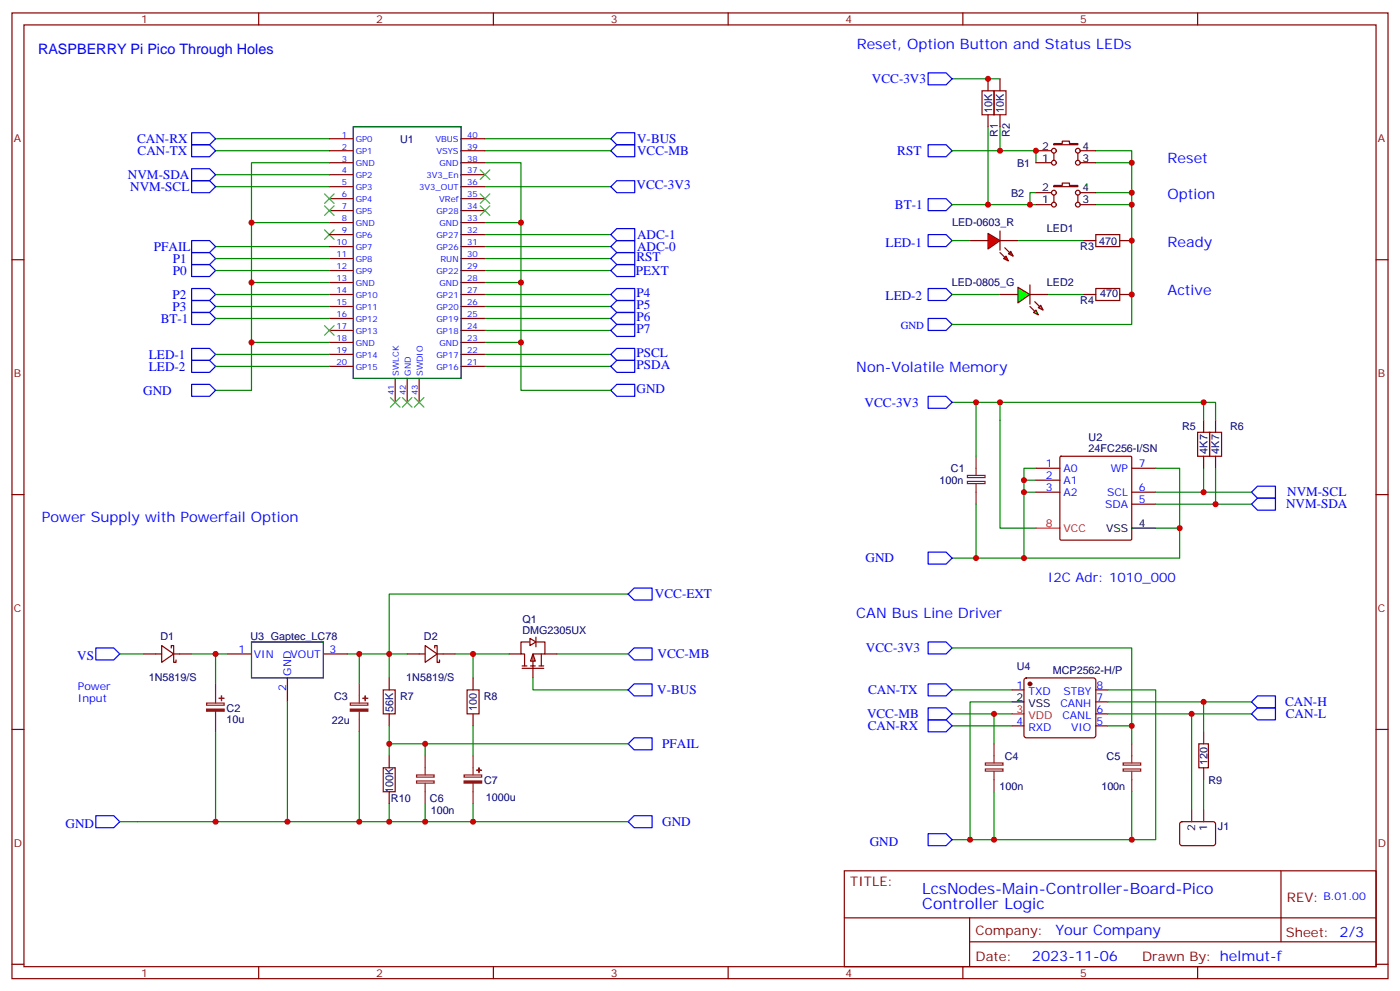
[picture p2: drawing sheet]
<svg xmlns="http://www.w3.org/2000/svg" width="412mm" height="292mm" viewBox="0 0 412 292" stroke-linecap="round" stroke-linejoin="round" font-family="sans-serif">
<path d="M63.5 44.4h33.5M63.5 40.9h33.5M142.9 44.4h37M63.5 72.6h33.5M157 199.6v3.5h28.2M164 192.5h21.2" fill="none" stroke="#008700" stroke-width=".35"/>
<path d="M56.4 39.1h5.3l1.8 1.8-1.8 1.7h-5.3zM56.4 42.6h5.3l1.8 1.8-1.8 1.7h-5.3zM179.9 44.4l1.8-1.8h5.3v3.5h-5.3zM56.4 70.8h5.3l1.8 1.8-1.8 1.8h-5.3zM186.8 190.8h5.3v3.5h-5.3l-1.8-1.8zM185 203.1l1.8-1.7h5.3v3.5h-5.3z" fill="none" stroke="#00f" stroke-width=".35"/>
<path d="M157.9 187.6v2.8" fill="none" stroke="#870000" stroke-width=".35"/>
<path d="M156.1 188l1.8 1-1.8 1.1z" fill="#fff" stroke="#870000" stroke-width=".35"/>
<g fill="none" stroke="#870000" stroke-width=".35">
<path d="M291 23.2v3.5M291 33.8v3.5M294.6 23.2v3.5M294.6 33.8v3.5M319.3 70.8h3.5M329.8 70.8h3.6M319.3 86.7h3.5M329.8 86.7h3.6M42.3 192.5h5.3M47.6 190.1l3.6 2.4-3.6 2.5zM50.4 190.8v-.7h.8v4.9h.7v-.7M51.2 192.5h5.2"/>
<path d="M67 192.5h7.1M84.7 199.6v7.1M95.2 192.5h7.1M114.7 199.6v3.5M119.9 192.5h5.3M125.2 190.1l3.6 2.4-3.6 2.5zM128.1 190.8v-.7h.7v4.9h.7v-.7M128.8 192.5h5.3M139.3 199.6v3.5M149.9 192.5h3.6M153.8 196.1h1.4M153.8 196.8h6.4"/>
<path d="M155.9 189h-2.4v3.5h1v3.6M156.3 196.1h1.4M157 192.5l.7 2.2h-1.4zM158 189h2.5v3.5h-3.5v7.1M158.7 196.1h1.5M159.5 192.5v3.6M160.5 192.5h3.5M114.7 210.2v3.5M139.3 210.2v3.5M114.7 222.5v3.6M114.7 233.1v3.5"/>
</g>
<path d="M273.4 21.4h5.3l1.8 1.8-1.8 1.8h-5.3zM273.4 42.6h5.3l1.8 1.8-1.8 1.7h-5.3zM273.4 58.5h5.3l1.8 1.8-1.8 1.7h-5.3zM273.4 69.1h5.3l1.8 1.7-1.8 1.8h-5.3zM273.4 93.8h5.3l1.8 1.7-1.8 1.8h-5.3zM273.4 84.9h5.3l1.8 1.8-1.8 1.8h-5.3zM186.8 173.1h5.3v3.6h-5.3l-1.8-1.8zM28.2 190.8h5.3l1.8 1.7-1.8 1.8h-5.3zM186.8 217.2h5.3v3.6h-5.3l-1.8-1.8zM28.2 240.2h5.3l1.8 1.7-1.8 1.8h-5.3zM186.8 240.2h5.3v3.5h-5.3l-1.8-1.8z" fill="none" stroke="#00f" stroke-width=".35"/>
<g fill="none" stroke="#008700" stroke-width=".35">
<path d="M280.5 23.2h14.1M291 37.3v23M294.6 37.3v7.1M280.5 44.4h24.7v3.5M305.2 56.7h-1.8v3.6h-22.9M322.8 56.7h10.6M322.8 47.9h10.6v47.6h-52.9M299.9 70.8h19.4M303.4 60.3h1.8M322.8 60.3h10.6M280.5 86.7h14.1M308.7 86.7h10.6"/>
<path d="M185.2 174.9h-70.5v17.6M35.3 192.5h7M56.4 192.5h10.6M63.5 192.5v8.9M102.3 192.5h3.5M114.7 192.5h-8.9v8.9M114.7 192.5h5.2M114.7 192.5v7.1M134.1 192.5h15.8M139.3 192.5v7.1M63.5 215.5v26.4M84.7 206.7v35.2"/>
<path d="M105.8 215.5v26.4M114.7 213.7v8.8M114.7 219h70.5M125.2 219v3.5M139.3 213.7v8.8M114.7 236.6v5.3M125.2 236.6v5.3M139.3 236.6v5.3M35.3 241.9h149.9"/>
</g>
<path d="M74.1 189h21.1v10.6h-21.1z" fill="none" stroke="#000" stroke-width=".35"/>
<path d="M289.3 26.7h3.5v7.1h-3.5zM292.8 26.7h3.5v7.1h-3.5zM322.8 69.1h7v3.5h-7zM322.8 84.9h7v3.6h-7zM112.9 203.1h3.5v7.1h-3.5zM137.6 203.1h3.5v7.1h-3.5zM112.9 226.1h3.5v7h-3.5z" fill="none" stroke="#a10000" stroke-width=".35"/>
<path d="M60.9 207h5.1v.6h-5.1zM63.5 201.4v5.6M63.5 209.5v6M103.2 207h5.2v.6h-5.2zM105.8 201.4v5.6M105.8 209.5v6M122.7 229.9h5.2v.7h-5.2zM122.7 228.2h5.2v.6h-5.2zM125.2 222.5v5.7M125.2 230.6v6" fill="none" stroke="#8c2424" stroke-width=".35"/>
<g fill="#8c2424" stroke="#8c2424" stroke-width=".35">
<path d="M60.9 208.8h5.1v.6h-5.1z"/>
<path d="M64.6 205.6h1.4z"/>
<path d="M65.2 204.9l.1 1.4z"/>
<path d="M103.2 208.8h5.2v.6h-5.2z"/>
<path d="M106.9 205.6h1.4z"/>
<path d="M107.6 204.9v1.4z"/>
</g>
<g fill="#f00" stroke="#870000" stroke-width=".35">
<path d="M291 68.7l3.6 2.1-3.6 2.5z"/>
<path d="M294.6 68v5.7z"/>
</g>
<g fill="#870000" stroke="#870000" stroke-width=".35">
<path d="M294.6 74.4l1.4 1.4z"/>
<path d="M296 73l1.4 1.4z"/>
</g>
<g fill="#f00" stroke="#870000" stroke-width=".35">
<path d="M295.6 76.1l.7-.7 .7 1.4z"/>
<path d="M297 74.7l.7-.7 .7 1.4z"/>
</g>
<path d="M285.8 70.8h5.2M294.6 70.8h5.3M294.6 86.7h5.3M303.4 86.7h5.3" fill="none" stroke="#870000" stroke-width=".35"/>
<g fill="#0f0" stroke="#870000" stroke-width=".35">
<path d="M305.9 90.6l.7-.7 .7 1.4z"/>
<path d="M304.4 92l.8-.7 .7 1.4z"/>
</g>
<g fill="#870000" stroke="#870000" stroke-width=".35">
<path d="M304.8 88.8l1.4 1.4z"/>
<path d="M303.4 90.2l1.4 1.5z"/>
</g>
<path d="M303.4 83.9v5.6z" fill="#f00" stroke="#870000" stroke-width=".35"/>
<path d="M299.9 84.6l3.5 2.1-3.5 2.5z" fill="#0f0" stroke="#870000" stroke-width=".35"/>
<g fill="none" stroke="#008700" stroke-width=".35">
<path d="M63.5 51.4h33.5M63.5 55h33.5M97 47.9h-22.9v17.6M142.9 47.9h10.6v17.6M142.9 55h37M142.9 40.9h37M322.8 44.4h10.6v3.5M63.5 79.7h33.5M63.5 76.1h33.5M97 65.5h-22.9v49.4h-10.6M142.9 65.5h10.6v49.4h26.4M142.9 79.7h37"/>
<path d="M142.9 76.1h37M142.9 72.6h37M142.9 69.1h37M280.5 70.8h5.3M63.5 86.7h33.5M63.5 93.8h33.5M63.5 90.2h33.5M74.1 83.2h22.9M142.9 86.7h37M142.9 97.3h37M142.9 93.8h37M142.9 90.2h37"/>
<path d="M142.9 83.2h10.6M63.5 107.9h33.5M63.5 104.4h33.5M74.1 100.8h22.9M142.9 107.9h37M142.9 104.4h37M142.9 100.8h10.6M280.5 118.5h14.1v37h10.6M287.5 118.5v15.8M294.6 118.5h59.9v5.3M354.5 118.5h3.6v5.3M305.2 137.9h-3.6v26.4"/>
<path d="M340.4 137.9h7.1v26.4h-67M354.5 137.9v7M358.1 137.9v10.5M287.5 148.4v15.9M301.6 141.4h3.6M301.6 144.9h3.6M340.4 155.5h7.1M340.4 144.9h28.3M340.4 148.4h28.3M280.5 190.8h52.9v22.9h-7.1M280.5 213.7h17.6M280.5 203.1h17.6"/>
<path d="M280.5 210.2h17.6M292.8 210.2v8.8M298.1 206.7h-12.3v40.5h-5.3M326.3 203.1h14.1v44.1h-54.6M326.3 210.2h42.4M326.3 206.7h42.4M333.4 213.7v5.3M351 210.2v28.2M354.5 206.7v8.8M292.8 233.1v14.1M333.4 233.1v14.1M354.5 229.6v8.8"/>
</g>
<g fill="none" stroke="#3c3" stroke-width=".35">
<path d="M95.6 57.1l2.8 2.8M98.4 57.1l-2.8 2.8M141.5 57.1l2.8 2.8M141.5 50l2.8 2.8M144.3 57.1l-2.8 2.8M144.3 50l-2.8 2.8M95.6 67.7l2.8 2.8M95.6 60.6l2.8 2.8M98.4 67.7l-2.8 2.8M98.4 60.6l-2.8 2.8M141.5 60.6l2.8 2.8M144.3 60.6l-2.8 2.8"/>
<path d="M95.6 95.9l2.8 2.8M98.4 95.9l-2.8 2.8M115 117.1l2.8 2.8M117.8 117.1l-2.8 2.8M118.5 117.1l2.9 2.8M121.4 117.1l-2.9 2.8M122.1 117.1l2.8 2.8M124.9 117.1l-2.8 2.8"/>
</g>
<g fill="none" stroke="#00f" stroke-width=".35">
<path d="M56.4 49.7h5.3l1.8 1.7-1.8 1.8h-5.3zM56.4 53.2h5.3l1.8 1.8-1.8 1.7h-5.3zM179.9 55l1.8-1.8h5.3v3.5h-5.3zM179.9 40.9l1.8-1.8h5.3v3.5h-5.3zM56.4 74.4h5.3l1.8 1.7-1.8 1.8h-5.3zM56.4 77.9h5.3l1.8 1.8-1.8 1.7h-5.3zM179.9 72.6l1.8-1.8h5.3v3.6h-5.3zM179.9 76.1l1.8-1.7h5.3v3.5h-5.3zM181.7 77.9h5.3v3.5h-5.3l-1.8-1.7zM181.7 67.3h5.3v3.5h-5.3l-1.8-1.7zM56.4 84.9h5.3l1.8 1.8-1.8 1.8h-5.3zM56.4 88.5h5.3l1.8 1.7-1.8 1.8h-5.3z"/>
<path d="M56.4 92h5.3l1.8 1.8-1.8 1.7h-5.3zM179.9 97.3l1.8-1.8h5.3v3.6h-5.3zM179.9 93.8l1.8-1.8h5.3v3.5h-5.3zM179.9 90.2l1.8-1.7h5.3v3.5h-5.3zM181.7 84.9h5.3v3.6h-5.3l-1.8-1.8zM56.4 113.2h5.3l1.8 1.7-1.8 1.8h-5.3zM56.4 102.6h5.3l1.8 1.8-1.8 1.7h-5.3zM56.4 106.1h5.3l1.8 1.8-1.8 1.7h-5.3zM179.9 114.9l1.8-1.7h5.3v3.5h-5.3zM179.9 107.9l1.8-1.8h5.3v3.5h-5.3zM179.9 104.4l1.8-1.8h5.3v3.5h-5.3zM273.4 116.7h5.3l1.8 1.8-1.8 1.7h-5.3z"/>
<path d="M368.7 148.4l1.7-1.7h5.3v3.5h-5.3zM368.7 144.9l1.7-1.7h5.3v3.5h-5.3zM273.4 162.6h5.3l1.8 1.7-1.8 1.8h-5.3zM273.4 189h5.3l1.8 1.8-1.8 1.7h-5.3zM273.4 201.4h5.3l1.8 1.7-1.8 1.8h-5.3zM273.4 211.9h5.3l1.8 1.8-1.8 1.8h-5.3zM273.4 208.4h5.3l1.8 1.8-1.8 1.7h-5.3zM370.4 204.9h5.3v3.5h-5.3l-1.7-1.7zM370.4 208.4h5.3v3.5h-5.3l-1.7-1.7zM273.4 245.5h5.3l1.8 1.7-1.8 1.8h-5.3z"/>
</g>
<g fill="none" stroke="#870000" stroke-width=".35">
<path d="M3.5 3.8h405.4v284.3h-405.4zM7.1 7.3h398.2v277.3h-398.2zM76.2 3.8v3.5M145.3 3.8v3.5M214.5 3.8v3.5M283.6 3.8v3.5M352.8 3.8v3.5M97 40.9h7.1M97 44.4h7.1M97 47.9h7.1M97 51.4h7.1M97 55h7.1"/>
<path d="M97 58.5h7.1M135.8 40.9h7.1M135.8 44.4h7.1M135.8 47.9h7.1M135.8 51.4h7.1M135.8 55h7.1M135.8 58.5h7.1M305.2 44.4h4.5M305.2 47.9h4.5M305.2 56.7h4.5M310.4 42.3h2.5v-.7h2.1v.7h2.5v.3h-7.1zM310.4 54.6h2.5v-.7h2.1v.7h2.5v.4h-7.1z"/>
<path d="M310.4 45.1v2.1M310.4 57.4v2.1M317.5 45.1v2.1M317.5 57.4v2.1M318.2 44.4h4.6M318.2 47.9h4.6M318.2 56.7h4.6M3.5 76.5h3.6M97 62h7.1M97 65.5h7.1M97 69.1h7.1M97 72.6h7.1"/>
<path d="M97 76.1h7.1M97 79.7h7.1M135.8 62h7.1M135.8 65.5h7.1M135.8 69.1h7.1M135.8 72.6h7.1M135.8 76.1h7.1M135.8 79.7h7.1M305.2 60.3h4.5M318.2 60.3h4.6M405.3 76.5h3.6M97 83.2h7.1"/>
<path d="M97 86.7h7.1M97 90.2h7.1M97 93.8h7.1M97 97.3h7.1M135.8 83.2h7.1M135.8 86.7h7.1M135.8 90.2h7.1M135.8 93.8h7.1M135.8 97.3h7.1M97 100.8h7.1M97 104.4h7.1M97 107.9h7.1"/>
<path d="M116.4 111.4v7.1M119.9 111.4v7.1M123.5 111.4v7.1M135.8 100.8h7.1M135.8 104.4h7.1M135.8 107.9h7.1M305.2 137.9h7M312.3 134.5l.3-.2h20.4l.3 .2 .1 24.2-.2 .3h-20.6l-.3-.2zM333.4 137.9h7M354.5 123.8v3.5M354.5 134.3v3.6M358.1 123.8v3.5"/>
<path d="M358.1 134.3v3.6M3.5 145.6h3.6M305.2 144.9h7M305.2 141.4h7M333.4 148.4h7M333.4 144.9h7M405.3 145.6h3.6M301.9 199.8l.4-.2h19.8l.5 .2 .2 .5v16.2l-.2 .5-.5 .2h-19.8l-.5-.2-.2-.5v-16.2zM3.5 214.8h3.6M298.1 203.1h3.5M298.1 213.7h3.5M322.8 203.1h3.5"/>
<path d="M322.8 213.7h3.5M322.8 210.2h3.5M322.8 206.7h3.5M353.1 219h2.9v7.1h-2.9zM405.3 214.8h3.6M248.7 256.4h156.6v28.2h-156.6zM347.7 242.1l.5-.2 9.4 .1 .5 .6-.1 6-.6 .4-9.5-.1-.4-.6v-5.7zM377.3 256.4v20.9M248.7 270.2h156.5M285.6 277.3h119.6M285.6 270.2v14.2M3.5 283.9h3.6"/>
<path d="M76.2 284.6v3.5M145.3 284.6v3.5M214.5 284.6v3.5M283.6 284.6v3.5M352.8 284.6v3.5M405.3 283.9h3.6"/>
<circle cx="310.4" cy="47.9" r=".71"/>
<circle cx="310.4" cy="44.4" r=".71"/>
<circle cx="310.4" cy="56.7" r=".71"/>
<circle cx="317.5" cy="47.9" r=".71"/>
<circle cx="317.5" cy="44.4" r=".71"/>
<circle cx="317.5" cy="56.7" r=".71"/>
<circle cx="310.4" cy="60.3" r=".71"/>
<circle cx="317.5" cy="60.3" r=".71"/>
</g>
<path d="M104.1 37.3h31.7v74.1h-31.7zM333.4 155.5h7M298.1 206.7h3.5M354.5 215.5v3.5M351 238.4v3.5M354.5 226.1v3.5M354.5 238.4v3.5" fill="none" stroke="#000" stroke-width=".35"/>
<path d="M305.2 155.5h7M298.1 210.2h3.5" fill="none" stroke="#f00" stroke-width=".35"/>
<g fill="none" stroke="#8c2424" stroke-width=".35">
<path d="M285 140h5.2v.6h-5.2zM287.5 134.3v5.7M285 141.7h5.2v.7h-5.2zM287.5 142.5v5.9M292.8 219v5.6M333.4 219v5.6M136.7 228.2h5.2v.6h-5.2zM139.3 222.5v5.7M139.3 230.6v6M290.3 226.4h5.2v.6h-5.2zM290.3 224.6h5.2v.7h-5.2zM292.8 227.1v6"/>
<path d="M330.8 226.4h5.2v.6h-5.2zM330.8 224.6h5.2v.7h-5.2zM333.4 227.1v6"/>
</g>
<path d="M352.8 127.3h3.5v7h-3.5zM356.3 127.3h3.5v7h-3.5z" fill="none" stroke="#a10000" stroke-width=".35"/>
<circle cx="303.4" cy="201.4" r=".53" fill="#870000" stroke="#870000" stroke-width=".35"/>
<g fill="#8c2424" stroke="#8c2424" stroke-width=".35">
<path d="M136.7 229.9h5.2v.7h-5.2z"/>
<path d="M140.4 226.8h1.4z"/>
<path d="M141.1 226.1v1.4z"/>
</g>
<g fill="#c00">
<circle cx="153.5" cy="65.5" r=".88"/>
<circle cx="74.1" cy="65.5" r=".88"/>
<circle cx="105.8" cy="192.5" r=".88"/>
<circle cx="114.7" cy="192.5" r=".88"/>
<circle cx="105.8" cy="241.9" r=".88"/>
<circle cx="114.7" cy="219" r=".88"/>
<circle cx="84.7" cy="241.9" r=".88"/>
<circle cx="63.5" cy="192.5" r=".88"/>
<circle cx="139.3" cy="192.5" r=".88"/>
<circle cx="125.2" cy="219" r=".88"/>
<circle cx="63.5" cy="241.9" r=".88"/>
<circle cx="114.7" cy="241.9" r=".88"/>
<circle cx="139.3" cy="241.9" r=".88"/>
<circle cx="125.2" cy="241.9" r=".88"/>
<circle cx="291" cy="23.2" r=".88"/>
<circle cx="294.6" cy="44.4" r=".88"/>
<circle cx="291" cy="60.3" r=".88"/>
<circle cx="303.4" cy="60.3" r=".88"/>
<circle cx="333.4" cy="56.7" r=".88"/>
<circle cx="333.4" cy="60.3" r=".88"/>
<circle cx="333.4" cy="70.8" r=".88"/>
<circle cx="333.4" cy="86.7" r=".88"/>
<circle cx="74.1" cy="83.2" r=".88"/>
<circle cx="74.1" cy="100.8" r=".88"/>
<circle cx="153.5" cy="100.8" r=".88"/>
<circle cx="153.5" cy="83.2" r=".88"/>
<circle cx="301.6" cy="141.4" r=".88"/>
<circle cx="301.6" cy="144.9" r=".88"/>
<circle cx="301.6" cy="164.3" r=".88"/>
<circle cx="287.5" cy="164.3" r=".88"/>
<circle cx="347.5" cy="155.5" r=".88"/>
<circle cx="354.5" cy="144.9" r=".88"/>
<circle cx="287.5" cy="118.5" r=".88"/>
<circle cx="294.6" cy="118.5" r=".88"/>
<circle cx="354.5" cy="118.5" r=".88"/>
<circle cx="358.1" cy="148.4" r=".88"/>
<circle cx="351" cy="210.2" r=".88"/>
<circle cx="354.5" cy="206.7" r=".88"/>
<circle cx="333.4" cy="213.7" r=".88"/>
<circle cx="305.2" cy="44.4" r=".88"/>
<circle cx="333.4" cy="47.9" r=".88"/>
<circle cx="292.8" cy="210.2" r=".88"/>
<circle cx="285.8" cy="247.2" r=".88"/>
<circle cx="333.4" cy="247.2" r=".88"/>
<circle cx="292.8" cy="247.2" r=".88"/>
</g>
<g font-size="4.6" fill="#00f">
<text x="271.6" y="263.1">LcsNodes-Main-Controller-Board-Pico</text>
<text x="271.6" y="267.7">Controller Logic</text>
</g>
<g font-size="4.2" fill="#00f">
<text x="11.2" y="15.9">RASPBERRY Pi Pico Through Holes</text>
<text x="252.4" y="14.4">Reset, Option Button and Status LEDs</text>
<text x="344" y="47.9">Reset</text>
<text x="344" y="58.5">Option</text>
<text x="344" y="72.6">Ready</text>
<text x="344" y="86.7">Active</text>
<text x="252.2" y="109.6">Non-Volatile Memory</text>
<text x="12.3" y="153.7">Power Supply with Powerfail Option</text>
<text x="252.2" y="182">CAN Bus Line Driver</text>
<text x="310.9" y="275.2">Your Company</text>
<text x="304" y="283">2023-11-06</text>
</g>
<g font-size="3.9" fill="#00f">
<text x="256.8" y="24.5">VCC-3V3</text>
<text x="40.4" y="42.1">CAN-RX</text>
<text x="40.5" y="45.7">CAN-TX</text>
<text x="187.7" y="45.7">VCC-MB</text>
<text x="187.7" y="42.2">V-BUS</text>
<text x="264.3" y="45.6">RST</text>
<text x="37.7" y="52.6">NVM-SDA</text>
<text x="38.4" y="56.1">NVM-SCL</text>
<text x="187.5" y="55.8">VCC-3V3</text>
<text x="263.6" y="61.5">BT-1</text>
<text x="187.7" y="70.4">ADC-1</text>
<text x="45.3" y="73.9">PFAIL</text>
<text x="50.9" y="77.5">P1</text>
<text x="187.5" y="76.9">RST</text>
<text x="187.7" y="73.9">ADC-0</text>
<text x="260.9" y="72.6">LED-1</text>
<text x="50.9" y="81">P0</text>
<text x="187.3" y="80.9">PEXT</text>
<text x="50.8" y="87.9">P2</text>
<text x="187.5" y="87.5">P4</text>
<text x="260.9" y="88.5">LED-2</text>
<text x="47.4" y="95">BT-1</text>
<text x="50.8" y="91.5">P3</text>
<text x="187.5" y="94.6">P6</text>
<text x="187.5" y="91.1">P5</text>
<text x="187.5" y="98.1">P7</text>
<text x="43.9" y="105.6">LED-1</text>
<text x="187.5" y="105.2">PSCL</text>
<text x="43.9" y="109.1">LED-2</text>
<text x="187.5" y="108.7">PSDA</text>
<text x="42.2" y="116.2">GND</text>
<text x="187.5" y="115.8">GND</text>
<text x="254.7" y="119.8">VCC-3V3</text>
<text x="378.8" y="149.7">NVM-SDA</text>
<text x="379.2" y="146.2">NVM-SCL</text>
<text x="255" y="165.5">GND</text>
<text x="308.7" y="171.4">I2C Adr: 1010_000</text>
<text x="192.9" y="176.2">VCC-EXT</text>
<text x="22.8" y="194.3">VS</text>
<text x="193.7" y="193.8">VCC-MB</text>
<text x="255.1" y="192">VCC-3V3</text>
<text x="193.6" y="204.4">V-BUS</text>
<text x="255.7" y="204.4">CAN-TX</text>
<text x="378.6" y="207.9">CAN-H</text>
<text x="255.4" y="211.4">VCC-MB</text>
<text x="255.6" y="215">CAN-RX</text>
<text x="378.8" y="211.4">CAN-L</text>
<text x="195.1" y="220.3">PFAIL</text>
<text x="19.3" y="243.7">GND</text>
<text x="195.1" y="243.2">GND</text>
<text x="256.2" y="249">GND</text>
</g>
<g font-size="3.9" fill="#800">
<text x="250.5" y="261">TITLE:</text>
<text x="379.1" y="265.7">REV:</text>
<text x="287.4" y="275.2">Company:</text>
<text x="378.7" y="275.8">Sheet: 2/3</text>
<text x="287.4" y="282.9">Date:</text>
<text x="336.4" y="282.9">Drawn By: helmut-f</text>
</g>
<g font-size="3.2" fill="#800">
<text x="41.6" y="6.8">1</text>
<text x="110.8" y="6.8">2</text>
<text x="179.9" y="6.8">3</text>
<text x="249.1" y="6.8">4</text>
<text x="318.2" y="6.8">5</text>
<text x="4.1" y="41.9">A</text>
<text x="405.9" y="41.9">A</text>
<text x="4.1" y="111.1">B</text>
<text x="405.9" y="111.1">B</text>
<text x="4.1" y="180.2">C</text>
<text x="405.9" y="180.2">C</text>
<text x="4.1" y="249.3">D</text>
<text x="405.9" y="249.3">D</text>
<text x="41.6" y="287.6">1</text>
<text x="110.8" y="287.6">2</text>
<text x="179.9" y="287.6">3</text>
<text x="249.1" y="287.6">4</text>
<text x="318.2" y="287.6">5</text>
</g>
<g font-size="3.2" fill="#000080">
<text x="292.2" y="33.2" transform="rotate(-90 292.2 33.2)">10K</text>
<text x="295.7" y="33.2" transform="rotate(-90 295.7 33.2)">10K</text>
<text x="293.9" y="40.3" transform="rotate(-90 293.9 40.3)">R1</text>
<text x="297.4" y="40.3" transform="rotate(-90 297.4 40.3)">R2</text>
<text x="117.8" y="42.1">U1</text>
<text x="299.6" y="49.1">B1</text>
<text x="297.8" y="57.9">B2</text>
<text x="280.4" y="66.6">LED-0603_R</text>
<text x="308.4" y="68.4">LED1</text>
<text x="318.2" y="73.7">R3</text>
<text x="323.8" y="72">470</text>
<text x="280.4" y="84.3">LED-0805_G</text>
<text x="308.4" y="84.3">LED2</text>
<text x="318.2" y="89.6">R4</text>
<text x="324.1" y="87.4">470</text>
<text x="320.7" y="129.9">U2</text>
<text x="348.2" y="126.6">R5</text>
<text x="362.3" y="126.6">R6</text>
<text x="320.7" y="133.1">24FC256-I/SN</text>
<text x="355.6" y="133.6" transform="rotate(-90 355.6 133.6)">4K7</text>
<text x="359.2" y="133.6" transform="rotate(-90 359.2 133.6)">4K7</text>
<text x="276.8" y="142.5">100n</text>
<text x="280.1" y="139">C1</text>
<text x="153.9" y="183.5">Q1</text>
<text x="47.3" y="188.3">D1</text>
<text x="73.7" y="188.4">U3 Gaptec_LC78</text>
<text x="124.9" y="188.3">D2</text>
<text x="153.9" y="186.5">DMG2305UX</text>
<text x="299.5" y="197.3">U4</text>
<text x="43.8" y="200.6">1N5819/S</text>
<text x="119.7" y="200.6">1N5819/S</text>
<text x="310.1" y="198.4">MCP2562-H/P</text>
<text x="66.7" y="209.6">C2</text>
<text x="98.4" y="206">C3</text>
<text x="115.8" y="209.6" transform="rotate(-90 115.8 209.6)">56K</text>
<text x="117.8" y="206">R7</text>
<text x="140.5" y="209.4" transform="rotate(-90 140.5 209.4)">100</text>
<text x="142.5" y="206">R8</text>
<text x="66.7" y="212.7">10u</text>
<text x="97.8" y="213.1">22u</text>
<text x="296" y="223.7">C4</text>
<text x="326" y="223.7">C5</text>
<text x="355.7" y="225.3" transform="rotate(-90 355.7 225.3)">120</text>
<text x="115.8" y="233.4" transform="rotate(-90 115.8 233.4)">100K</text>
<text x="142.6" y="230.7">C7</text>
<text x="294.4" y="232.5">100n</text>
<text x="324.4" y="232.5">100n</text>
<text x="356" y="230.7">R9</text>
<text x="115.2" y="236.1">R10</text>
<text x="126.7" y="236">C6</text>
<text x="126.9" y="239.6">100n</text>
<text x="143.1" y="236">1000u</text>
<text x="358.8" y="244.5">J1</text>
</g>
<g font-size="3.2">
<text x="307" y="47.6">1</text>
<text x="307" y="44">2</text>
<text x="318.9" y="47.6">3</text>
<text x="318.9" y="44">4</text>
<text x="307" y="59.9">1</text>
<text x="307" y="56.4">2</text>
<text x="318.9" y="59.9">3</text>
<text x="318.9" y="56.4">4</text>
<text x="335.5" y="155.2">4</text>
<text x="325.8" y="156.6">VSS</text>
<text x="299.4" y="206.3">2</text>
<text x="302.9" y="208.1">VSS</text>
<text x="352.1" y="244.7" transform="rotate(-90 352.1 244.7)">2</text>
<text x="355.6" y="244.7" transform="rotate(-90 355.6 244.7)">1</text>
</g>
<g font-size="3.2" fill="#00f">
<text x="265.3" y="96.8">GND</text>
<text x="308.1" y="137.5">1</text>
<text x="335.5" y="137.5">7</text>
<text x="308.1" y="141">2</text>
<text x="313.3" y="138.9">A0</text>
<text x="313.3" y="142.5">A1</text>
<text x="327.3" y="138.9">WP</text>
<text x="308.1" y="144.6">3</text>
<text x="313.3" y="146">A2</text>
<text x="325.5" y="149.5">SDA</text>
<text x="326.2" y="146">SCL</text>
<text x="335.5" y="148.1">5</text>
<text x="335.5" y="144.6">6</text>
<text x="70.3" y="192.2">1</text>
<text x="74.8" y="193.6">VIN</text>
<text x="85.6" y="193.6">VOUT</text>
<text x="97" y="192.2">3</text>
<text x="22.9" y="203.1">Power</text>
<text x="84.3" y="203.4" transform="rotate(-90 84.3 203.4)">2</text>
<text x="85.7" y="198.9" transform="rotate(-90 85.7 198.9)">GND</text>
<text x="299.4" y="202.8">1</text>
<text x="323" y="202.8">8</text>
<text x="22.9" y="206.7">Input</text>
<text x="302.9" y="204.5">TXD</text>
<text x="312.3" y="208.1">CANH</text>
<text x="313.2" y="204.5">STBY</text>
<text x="323" y="209.8">6</text>
<text x="323" y="206.3">7</text>
<text x="299.4" y="213.4">4</text>
<text x="302.9" y="215.1">RXD</text>
<text x="313" y="211.6">CANL</text>
<text x="315.5" y="215.1">VIO</text>
<text x="323" y="213.4">5</text>
<text x="389.8" y="264.9">B.01.00</text>
</g>
<g font-size="3.2" fill="#f00">
<text x="308.1" y="155.2">8</text>
<text x="313.3" y="156.6">VCC</text>
<text x="299.4" y="209.8">3</text>
<text x="302.9" y="211.6">VDD</text>
</g>
<g font-size="2.5" fill="#00f">
<text x="100.7" y="40.5">1</text>
<text x="104.8" y="41.9">GP0</text>
<text x="128.2" y="41.9">VBUS</text>
<text x="137.6" y="40.5">40</text>
<text x="100.7" y="47.6">3</text>
<text x="100.7" y="44">2</text>
<text x="104.8" y="45.4">GP1</text>
<text x="128.5" y="45.4">VSYS</text>
<text x="137.6" y="44">39</text>
<text x="137.6" y="47.6">38</text>
<text x="100.7" y="51.1">4</text>
<text x="104.8" y="52.5">GP2</text>
<text x="104.8" y="49">GND</text>
<text x="125.6" y="52.5">3V3_En</text>
<text x="129.5" y="49">GND</text>
<text x="137.6" y="51.1">37</text>
<text x="100.7" y="58.1">6</text>
<text x="100.7" y="54.6">5</text>
<text x="104.8" y="59.5">GP4</text>
<text x="104.8" y="56">GP3</text>
<text x="123.5" y="56">3V3_OUT</text>
<text x="129.4" y="59.5">VRef</text>
<text x="137.6" y="54.6">36</text>
<text x="137.6" y="58.1">35</text>
<text x="100.7" y="65.2">8</text>
<text x="100.7" y="61.7">7</text>
<text x="104.8" y="63.1">GP5</text>
<text x="128.6" y="63.1">GP28</text>
<text x="137.6" y="61.7">34</text>
<text x="137.6" y="65.2">33</text>
<text x="100.7" y="68.7">9</text>
<text x="104.8" y="70.1">GP6</text>
<text x="104.8" y="66.6">GND</text>
<text x="128.6" y="70.1">GP27</text>
<text x="129.5" y="66.6">GND</text>
<text x="137.6" y="68.7">32</text>
<text x="99.2" y="75.8">11</text>
<text x="99.2" y="72.2">10</text>
<text x="104.8" y="77.2">GP8</text>
<text x="104.8" y="73.7">GP7</text>
<text x="128.6" y="73.7">GP26</text>
<text x="129.7" y="77.2">RUN</text>
<text x="137.6" y="72.2">31</text>
<text x="137.6" y="75.8">30</text>
<text x="99.2" y="82.8">13</text>
<text x="99.2" y="79.3">12</text>
<text x="104.8" y="80.7">GP9</text>
<text x="128.6" y="80.7">GP22</text>
<text x="137.6" y="79.3">29</text>
<text x="137.6" y="82.8">28</text>
<text x="99.2" y="89.9">15</text>
<text x="99.2" y="86.4">14</text>
<text x="104.8" y="87.8">GP10</text>
<text x="104.8" y="84.2">GND</text>
<text x="128.6" y="87.8">GP21</text>
<text x="129.5" y="84.2">GND</text>
<text x="137.6" y="86.4">27</text>
<text x="137.6" y="89.9">26</text>
<text x="99.2" y="93.4">16</text>
<text x="104.8" y="94.8">GP12</text>
<text x="104.8" y="91.3">GP11</text>
<text x="128.6" y="91.3">GP20</text>
<text x="128.6" y="94.8">GP19</text>
<text x="137.6" y="93.4">25</text>
<text x="99.2" y="100.5">18</text>
<text x="99.2" y="96.9">17</text>
<text x="104.8" y="101.9">GND</text>
<text x="104.8" y="98.4">GP13</text>
<text x="128.6" y="98.4">GP18</text>
<text x="129.5" y="101.9">GND</text>
<text x="137.6" y="96.9">24</text>
<text x="137.6" y="100.5">23</text>
<text x="99.2" y="107.5">20</text>
<text x="99.2" y="104">19</text>
<text x="104.8" y="105.4">GP14</text>
<text x="128.6" y="105.4">GP17</text>
<text x="137.6" y="104">22</text>
<text x="137.6" y="107.5">21</text>
<text x="104.8" y="108.9">GP15</text>
<text x="117.5" y="110.7" transform="rotate(-90 117.5 110.7)">SWLCK</text>
<text x="121" y="110.7" transform="rotate(-90 121 110.7)">GND</text>
<text x="124.5" y="110.7" transform="rotate(-90 124.5 110.7)">SWDIO</text>
<text x="128.6" y="108.9">GP16</text>
<text x="116.1" y="116.3" transform="rotate(-90 116.1 116.3)">41</text>
<text x="119.6" y="116.3" transform="rotate(-90 119.6 116.3)">42</text>
<text x="123.1" y="116.3" transform="rotate(-90 123.1 116.3)">43</text>
</g>
</svg>
